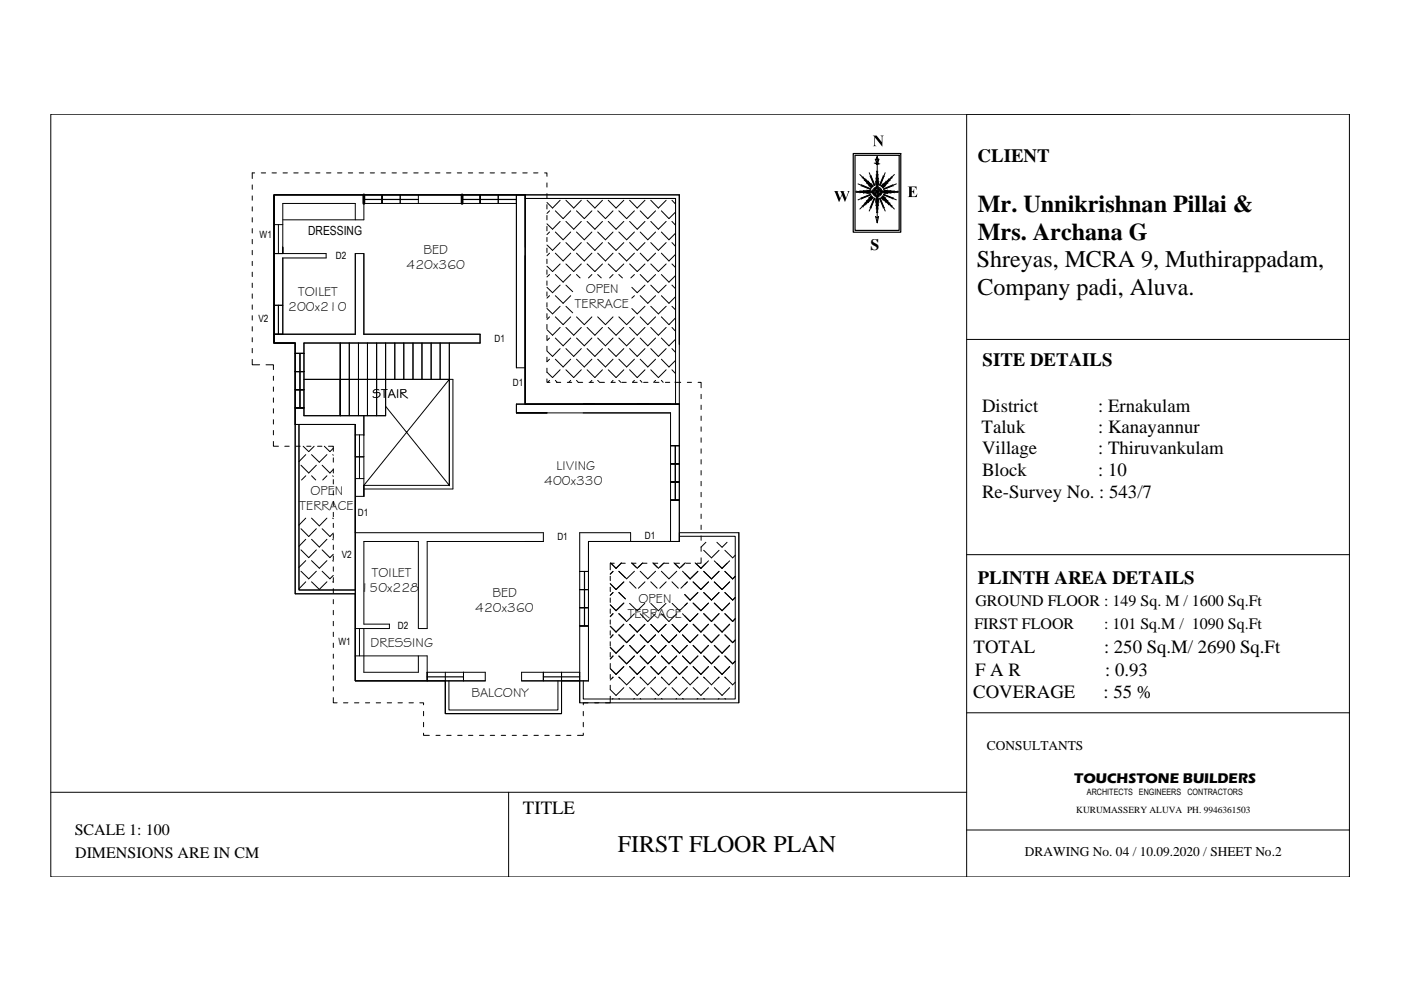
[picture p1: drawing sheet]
<svg xmlns="http://www.w3.org/2000/svg" width="297mm" height="210mm" viewBox="0 0 297 210" stroke-linecap="round" stroke-linejoin="round" font-family="sans-serif">
<!-- layer: 0 -->
<path d="M239.5 24.2h-228.7v161.7h275.3v-161.7h-81.2v161.7M77.1 41.3v1.8M98 41.3v1.8M62.6 78.8h1.8M204.9 72h81.2M62.6 86.5h1.8M142.2 98.3h1.8M142.2 106h1.8M204.9 117.6h81.2M122.9 125h1.9M122.9 132.7h1.9M90.6 142.5v1.9" fill="none" stroke="#000" stroke-width=".21"/>
<path d="M185.1 28.7h.8l1.1 1.4v-1.1l-.4-.3h.8l-.3 .3v2.1l-1.6-1.9v1.6l.4 .2h-.8l.3-.3v-1.7zM192.4 39.5h1.9v.7l-.3-.5h-.7v.9l.3-.1 .2-.5v1.2l-.2-.4-.3-.1v.9h.7l.5-.5-.1 .7h-2l.4-.3v-1.8zM176.8 40.5h1l-.2 .1v.2l.5 1.2 .4-.8-.2-.5-.3-.2h1.1l-.2 .2 .5 1.3 .3-1a.29 .29 0 0 0 .1-.3 .29 .29 0 0 0-.2-.2l.6 .1-.3 .2-.7 2-.7-1.4-.6 1.4-.8-1.9z" fill="#000"/>
<!-- layer: Lines -->
<g fill="none" stroke="#000" stroke-width=".21">
<path d="M181.9 39l2.7 1.1M182.3 37l2.6 2.6M182.6 39.4l2 .8M182.6 39.2l2.1 .8M182.8 37.7l2.1 2M183 37.5l2 2.1M183.2 38.2l1.6 1.6M183.5 37.9l1.6 1.6M183.7 38.8l1.1 1M184.1 38.4l1 1.1M184.2 39.4l.6 .5M184.3 36.6l1.1 2.7"/>
<path d="M184.5 37.3l.8 2.1M184.7 38.9l.5 .6M184.7 37.3l.8 2M185.6 38.5l.1 .7M185.7 37.8l.1 1.4M185.8 37v2.2M185.8 39.4l-.2 .4-.3 .1 .3 .4-.4-.3-.1 .3-.4 .2M185.8 36.3l.1 2.9M186 33.2l.2 .7 .2-.2-.4 .8zM186 33.2v1.3l-.4-.8 .2 .2zM186 39.4l.2 .6 .2-.1-.4 .8M186 39.4v1.3l-.4-.8 .2 .1z"/>
<path d="M186 34.8v4.4M186 39.4v2.6M186.1 39.4l.2 .4 .3 .1-.3 .4 .5-.3 .2 .4 .3 .1M186.1 36.3v2.9M186.2 37l-.1 2.2M186.3 37.8l-.1 1.4M186.4 38.5l-.1 .7M187.3 38.9l-.5 .6M187.3 37.3l-.8 2M187.5 37.3l-.9 2.1M187.7 36.6l-1.2 2.7M187.8 39.4l-.6 .5"/>
<path d="M187.8 38.4l-1 1.1M188.3 38.8l-1.1 1M188.4 37.9l-1.5 1.6M188.7 38.2l-1.6 1.6M189 37.5l-2 2.1M189.2 37.7l-2.1 2M189.3 39.2l-2 .8M189.4 39.4l-2.1 .8M189.6 37l-2.6 2.6M190 39l-2.7 1.1M181.4 40.7h3.1M181.6 40.5l2.9 .1"/>
<path d="M182.3 40.5h2.2M183.1 40.4l1.4 .1M183.8 40.3l.7 .1M184.2 42l.6-.5-1.1 1M184.5 40.8h-2.9M184.5 40.8l-2.2 .1M184.5 41l-.7 .1M184.5 40.9l-1.4 .1M184.6 41.2l-2 .8M184.6 41.2l-2.7 1.2M184.7 41.3l-2.1 .9M184.7 40.7h1.3l-.8 .4 .1-.2z"/>
<path d="M184.7 40.7l.6-.2-.1-.2 .8 .4M184.7 40.8l.4 .2 .1 .3 .4-.3-.3 .5 .4 .2 .1 .3M184.7 40.7h2.6M184.8 41.6l-1.6 1.5M184.9 41.7l-2.1 2M184.9 41.7l-2.6 2.6M185 41.8l-2 2.1M185.1 41.8l-1.6 1.6M185.1 41.9l-1 1.1M185.2 41.9l-.5 .6M185.3 42l-.8 2M185.4 42l-1.1 2.7"/>
<path d="M185.5 42l-.8 2.1M185.6 45.9l.2 .2h.3l.2-.2-.3 1.3zM185.7 42.1l-.1 .8M185.8 42.1l-.1 1.5M185.8 42.1v2.2M185.9 42.1l-.1 3M186 40.7l.7 .4v-.2l.6-.2M186 40.7l.4 .7h-.2l-.2 .6zM186 40.7l-.4 .7h.2l.2 .6M186 42.2v5M186 40.6l.7-.3v.2l.6 .2h-1.3zM186.1 42.1v3"/>
<path d="M186.1 42.1l.1 2.2M186.2 42.1l.1 1.5M186.3 42.1l.1 .8M186.5 42l.8 2.1M186.5 42l1.2 2.7M186.6 42l.9 2M186.8 41.9l.5 .6M186.8 41.9l1 1.1M186.9 41.8l1.5 1.6M187 41.8l2 2.1M187 41.7l2.6 2.6M187.1 41.7l2.1 2"/>
<path d="M187.1 41.6l1.6 1.5M187.2 41.5l1.1 1M187.2 41.5l.6 .5M187.3 40.8l-.3 .1-.2 .4-.5-.3 .3 .5-.4 .2-.1 .3M187.3 41.3l2 .9M187.3 41.2l2.1 .8M187.3 41.2l2.7 1.2M187.4 40.8h3M187.4 41l.8 .1M187.4 40.8l2.2 .1M187.4 40.9l1.5 .1M187.5 40.7h3.1"/>
<path d="M188.2 40.3l-.8 .1M188.9 40.4l-1.5 .1h2.2M190.4 40.5l-3 .1"/>
</g>
<g fill="none" stroke="#000" stroke-width=".25">
<path d="M180.9 32.6h10.1v16.6h-10.1zM181.3 32.9h9.3v16h-9.3z"/>
<circle cx="186" cy="34.6" r=".15"/>
</g>
<g fill="#000" stroke="#000" stroke-width=".21">
<path d="M185.9 34.7h.2zM185.9 34.6h.2z"/>
<path d="M185.9 34.6l.2 .1zM185.9 34.6l.2 .1z"/>
<path d="M185.9 34.7l.2 .1zM185.9 34.8h.2z"/>
</g>
<!-- layer: AB WALL +210 -->
<g fill="none" stroke="#000" stroke-width=".21">
<path d="M53.5 39.2v.9M54 36.7h-.5v1.1M55.4 36.7h.9M57.7 36.7h.9M60 36.7h.9M62.3 36.7h.9M64.6 36.7h.9M66.9 36.7h.9M69.2 36.7h1M71.6 36.7h.9M73.8 36.7h1M76.2 36.7h.9"/>
<path d="M78.5 36.7h.9M80.8 36.7h.9M83.1 36.7h.9M85.4 36.7h.9M87.7 36.7h1M90.1 36.7h.8M92.3 36.7h1M94.7 36.7h.9M97 36.7h.9M99.3 36.7h.9M101.6 36.7h.9M103.9 36.7h.9"/>
<path d="M106.2 36.7h.9M108.5 36.7h.9M110.8 36.7h1M113.1 36.7h1M115.5 36.7h.5v.7M116 38.8v.9M53.5 41.5v1M53.5 43.9v.8M53.5 46.1v1M53.5 48.5v.9M53.5 50.8v.9M53.5 53.1v.9"/>
<path d="M53.5 55.4v.9M53.5 57.7v.9M58.1 41.3h85.9v31.7M58.1 41.3h53.3v44.4h32.6h-34.5v1.8h32.7M58.1 41.3v31.4v-31.4h53.3v44.4h32.6v29.1h-19.2v29.6h-5.7v6.9h-24.7v-6.9h-19.1v-54.4h-12.7v-17.3h-4.5M58.1 41.3h85.9v73.5M58.1 53.8h11v.9h-9.1v16.2M58.1 47.6h1.9M59 47.6v6.2M75.3 46.6v-3.5h-15.3v10.7M77.1 41.3v5.3h-17.1M77.1 43.1h32.4"/>
<path d="M81 43.1v-1.8v1.8M84.9 41.3v1.8M88.7 41.3v1.8M98 41.3v1.8M101.8 43.1v-1.8v1.8M105.6 41.3v1.8M109.5 41.3v36.7h1.9M111.4 41.3v44.4M116 41.1v.9M116 43.4v.9M116 45.7v.9M116 48v.9"/>
<path d="M116 50.3v.9M116 52.6v1M116 54.9v1M116 57.2v1M116 59.6v.9M116.5 44.7l-.5 .6M116.5 49.2l-.5 .5M116.5 53.7l-.5 .5M116.5 58.2l-.5 .5M117.7 44.7l1.7 1.7 1.6-1.7M117.7 49.2l1.7 1.6 1.6-1.6M117.7 53.7l1.7 1.6 1.6-1.6"/>
<path d="M117.7 58.2l1.7 1.6 1.6-1.6M118.8 42.5l-1.6 1.6-1.2-1.2M118.8 46.9l-1.6 1.7-1.2-1.1M118.8 51.4l-1.6 1.7-1.2-1.2M118.8 56l-1.6 1.6-1.2-1.2M120 42.5l1.6 1.6 1.6-1.6M120 46.9l1.6 1.7 1.6-1.7M120 51.4l1.6 1.7 1.6-1.7M120 56l1.6 1.6 1.6-1.6M122.2 44.7l1.7 1.7 1.6-1.7M122.2 49.2l1.7 1.6 1.6-1.6M122.2 53.7l1.7 1.6 1.6-1.6"/>
<path d="M122.2 58.2l.8 .7M124.5 42.5l1.6 1.6 1.6-1.6M124.5 46.9l1.6 1.7 1.6-1.7M124.5 51.4l1.6 1.7 1.6-1.7M124.5 56l1.6 1.6 1.6-1.6M125.5 58.2l-.7 .7M126.7 44.7l1.7 1.7 1.6-1.7M126.7 49.2l1.7 1.6 1.6-1.6M126.7 53.7l1.7 1.6 1.6-1.6M126.7 58.2l.8 .7M129 42.5l1.6 1.6 1.7-1.6M129 46.9l1.6 1.7 1.7-1.7"/>
<path d="M129 51.4l1.6 1.7 1.7-1.7M129 56l1.6 1.6 1.7-1.6M130 58.2l-.7 .7M131.2 44.7l1.7 1.7 1.6-1.7M131.2 49.2l1.7 1.6 1.6-1.6M131.2 53.7l1.7 1.6 1.6-1.6M131.2 58.2l.8 .7M133.5 42.5l1.6 1.6 1.7-1.6M133.5 46.9l1.6 1.7 1.7-1.7M133.5 51.4l1.6 1.7 1.7-1.7M133.5 56l1.6 1.6 1.7-1.6M134.5 58.2l-.8 .7"/>
<path d="M135.7 44.7l1.6 1.7 1.7-1.7M135.7 49.2l1.6 1.6 1.7-1.6M135.7 53.7l1.6 1.6 1.7-1.6M135.7 58.2l1.6 1.6 1.7-1.6M138 42.5l1.6 1.6 1.6-1.6M138 46.9l1.6 1.7 1.6-1.7M138 51.4l1.6 1.7 1.6-1.7M138 56l1.6 1.6 1.6-1.6M140.2 44.7l1.6 1.7 1.4-1.4M140.2 49.2l1.6 1.6 1.4-1.4M140.2 53.7l1.6 1.6 1.4-1.4M140.2 58.2l1.6 1.6 1.4-1.4"/>
<path d="M142.5 56l.7 .7M142.5 51.4l.7 .8M142.5 46.9l.7 .9M142.5 42.5l.7 .8M53.5 76.2v1.1h1.5M53.5 60v1M53.5 62.3v.9M53.5 64.6v1M53.5 66.9v1M53.5 69.3v.9M53.5 71.6v.9M53.5 73.9v.9"/>
<path d="M56.4 77.3h1.6v1.1M58 79.8v.8M58.1 72.7h4.5v53.2h12.7v18.5M58.1 72.7h4.5v17.3h12.7v54.4h27.6M58.1 70.9h17.2v-17.1h1.8v17.1h24.7v1.8h-37.4v15.4h17.4v-15.4M58.1 64.7h1.9M59 64.7v6.2M62.6 78.8h1.8M64.4 74.9h-1.8h1.8M72.2 72.7v15.4M74.1 72.7v15.4M76 72.7v15.4"/>
<path d="M77.9 72.7v15.4M79.9 72.7v15.4M83.7 72.7v7.7M85.6 72.7v7.7M87.6 72.7v7.7M89.5 72.7v7.7M91.4 72.7v7.7M93.3 72.7v7.7M95.3 72.7v30.3M116 61.9v.9M116 64.2v.9M116 66.5v.9"/>
<path d="M116 68.8v.9M116 71.1v1M116 73.4v.9M116 75.7v1M116 78.1v.9M116.5 62.7l-.5 .5M116.5 67.2l-.5 .5M116.5 71.7l-.5 .5M116.5 76.2l-.5 .5M117.7 62.7l1.7 1.6 1.6-1.6M117.7 67.2l1.7 1.6 1.6-1.6M117.7 71.7l1.7 1.6 1.6-1.6"/>
<path d="M117.7 76.2l1.7 1.6 1.6-1.6M118.8 60.5l-1.6 1.6-1.2-1.2M118.8 64.9l-1.6 1.6-1.2-1.1M118.8 69.4l-1.6 1.7-1.2-1.2M118.8 73.9l-1.6 1.7-1.2-1.2M118.8 78.4l-1.6 1.7-1.2-1.2M120 69.4l1.6 1.7 1.6-1.7M120 73.9l1.6 1.7 1.6-1.7M120 78.4l1.6 1.7 1.6-1.7M120 64.9l1.4 1.4M120 60.5l1.4 1.3M122.2 67.2l1.7 1.6 1.6-1.6"/>
<path d="M122.2 71.7l1.7 1.6 1.6-1.6M122.2 76.2l1.7 1.6 1.6-1.6M124.5 69.4l1.6 1.7 1.6-1.7M124.5 73.9l1.6 1.7 1.6-1.7M124.5 78.4l1.6 1.7 1.6-1.7M126.7 67.2l1.7 1.6 1.6-1.6M126.7 71.7l1.7 1.6 1.6-1.6M126.7 76.2l1.7 1.6 1.6-1.6M129 69.4l1.6 1.7 1.7-1.7M129 73.9l1.6 1.7 1.7-1.7M129 78.4l1.6 1.7 1.7-1.7M131.2 67.2l1.7 1.6 1.6-1.6"/>
<path d="M131.2 71.7l1.7 1.6 1.6-1.6M131.2 76.2l1.7 1.6 1.6-1.6M133.5 69.4l1.6 1.7 1.7-1.7M133.5 73.9l1.6 1.7 1.7-1.7M133.5 78.4l1.6 1.7 1.7-1.7M134.5 62.7l-.5 .5M135.7 62.7l1.6 1.6 1.7-1.6M135.7 67.2l1.6 1.6 1.7-1.6M135.7 71.7l1.6 1.6 1.7-1.6M135.7 76.2l1.6 1.6 1.7-1.6M136.8 60.5l-1.7 1.6-1.1-1.2M136.8 64.9l-1.7 1.6-1.1-1.1"/>
<path d="M138 60.5l1.6 1.6 1.6-1.6M138 64.9l1.6 1.6 1.6-1.6M138 69.4l1.6 1.7 1.6-1.7M138 73.9l1.6 1.7 1.6-1.7M138 78.4l1.6 1.7 1.6-1.7M140.2 62.7l1.6 1.6 1.4-1.4M140.2 67.2l1.6 1.6 1.4-1.4M140.2 71.7l1.6 1.6 1.4-1.4M140.2 76.2l1.6 1.6 1.4-1.4M142.5 78.4l.7 .8M142.5 73.9l.7 .8M142.5 69.4l.7 .8"/>
<path d="M142.5 64.9l.7 .8M142.5 60.5l.7 .7M143.2 73.8v-31.7h-31.8h31.8v43.6M58 93.6v1h1M58 82v1M58 84.4v.9M58 86.7v.9M58 89v.9M58 91.3v.9M60.4 94.6h.9M62.6 90h12.7v6.9h1.8M62.6 86.5h1.8"/>
<path d="M62.7 94.6h.9M63.4 90v35.1h11.9M63.4 90h11.9v35.1h-11.9zM63.8 98.6l1.7 1.7 1.6-1.7M64.3 94.6l1.2 1.2 1.1-1.2M64.4 82.6h-1.8h1.8M64.4 80.4h31.6v23.3h-18.9M64.8 96.4l-1.4 1.5M65 94.6h.9M66.1 96.4l1.6 1.6 1.6-1.6M67.3 94.6h1M68.3 98.6l1.6 1.7 .8-.8"/>
<path d="M68.8 94.6l1.1 1.2 .8-.8M69.7 94.6h1v1.1M70.5 96.4l.2 .1M70.7 97.1v.9M70.7 99.4v.9M72.2 80.4v7.7v-7.7M75.3 92.2h1.8M76.2 92.2v9.3M77.1 88.1v17.1h-1.8M81.8 86.1l13.5 16.8v-22.5l-18.2 22.5h18.2M116 80.3v.8h.6M116.5 80.6l-.4 .5"/>
<path d="M117.7 80.6l.4 .5M118 81.1h.9M120.3 81.1h.9M121 80.6l-.4 .5M122.2 80.6l.4 .5h.9M123.7 87.5h18.5M124.9 81.1h.9M125.5 80.6l-.4 .5M126.7 80.6l.4 .5M127.2 81.1h1M129.6 81.1h.8M130 80.6l-.4 .5"/>
<path d="M131.2 80.6l.4 .5M131.8 81.1h1M134.2 81.1h.9M134.5 80.6l-.4 .5M135.7 80.6l.4 .5M136.5 81.1h.9M138.8 81.1h.9M139 80.6l-.4 .5M140.2 80.6l.4 .5M141.1 81.1h.9M142.2 87.5v27.3M142.2 98.3h1.8"/>
<path d="M143.2 80.9l-.1 .2M143.4 81.1h.9M144 94.5h-1.8h1.8M145.7 81.1h.9M148 81.1h.6v1.1M148.6 83.6v.9M148.6 85.9v.9M148.6 88.2v1M148.6 90.5v.9M148.6 92.8v1M148.6 95.2v.9M148.6 97.5v.9"/>
<path d="M148.6 99.8v.9M63.8 112.1l1.7 1.6 1.6-1.6M63.8 116.6l1.7 1.6 1.6-1.6M64.8 100.9l-.9 .9M64.8 109.9l-1.4 1.4M64.8 114.3l-1.4 1.5M64.8 118.9l-1.4 1.4M66.1 109.9l1.6 1.6 1.6-1.6M66.1 114.3l1.6 1.7 1.6-1.7M66.1 118.9l1.6 1.6 1.6-1.6M66.1 100.9l.8 .9M68.3 112.1l1.6 1.6 .8-.7"/>
<path d="M68.3 116.6l1.6 1.6 .8-.7M69.3 100.9l-.9 .9M70.5 118.9l.2 .1M70.5 114.3l.2 .2M70.5 109.9l.2 .1M70.5 100.9l.2 .1M70.7 101.7v.9M70.7 104v.9M70.7 106.3v.9M70.7 108.6v1M70.7 111v.8M70.7 113.2v1"/>
<path d="M70.7 115.6v.9M70.7 117.9v.9M75.3 106.1v6.8h39.9v1.9h-24.6v18.5h-1.9v-18.5h-11.6v17.5h5.5v1h-7.3M75.3 101.5h1.8M124.8 114.8v29.6v-29.6M124.8 114.8h19.2M129.4 119.3l1.2 1.2 1.2-1.2M130.2 119.4h-.8v1.4M131.6 119.4h1M133.7 114.8v-1.9h-10.8v36.1M133.9 119.3l1.2 1.2 1.2-1.2M133.9 119.4h.9"/>
<path d="M136.2 119.4h1M138.4 119.3l.9 1M139.5 119.4h-1l1.1 1.1 1.1-1.1M140.8 119.3l-.9 1M140.9 119.4h.9M142.2 106h1.8M142.9 119.3l.9 1M143 119.4l1.1 1.1 1.1-1.1M143.2 119.4h.9M144 113.7h11.9v34.5h-32.2v-3.8M144 114.8h-19.2v29.6h-14.2M144 102.2h-1.8h1.8"/>
<path d="M144 112.9h12.6M145.3 119.3l-.9 1M145.5 119.4h.9M147.5 119.4l1.1 1.1M148.6 118.3v1.1h-.8M148.6 102.1v.9M148.6 104.4v.9M148.6 106.7v.9M148.6 109v.9M148.6 111.3v1M148.6 113.6v1M149.2 116.7l1.6 1.6 1.7-1.6"/>
<path d="M149.7 115l-1.1 1v.9M150.2 118.9l-1.6 1.6-1.2-1.2M151.4 118.9l1.7 1.6 1.6-1.6M152 115l1.1 1 1-1M152 119.4l1.1 1.1M153.7 116.7l1.6 1.6 .6-.6M156.6 112.9v36.1h-33.7v-4.6h-12.3M156.6 112.9v36.1M63.8 121.1l1.7 1.6 1.6-1.6M64.8 123.4l-1.4 1.4M66.1 123.4l1.6 1.6 1.6-1.6M68.3 121.1l1.6 1.6 .8-.7"/>
<path d="M70.5 123.4l.2 .1M70.7 120.2v.9M70.7 122.5v.9M70.7 124.8v.9M70.7 127.1v.9M70.7 129.4v.9M70.7 131.7v1M70.7 134v1M70.7 136.4v.9M70.7 138.7v.9M75.3 139.1h15.3v5.3M76.2 133.3v5.8"/>
<path d="M77.1 133.3v9.2h11.6v-3.4M122.9 132.7h1.9M122.9 125h1.9M124.8 121.2h-1.9h1.9M124.8 128.9h-1.9h1.9M129.4 123.8l1.2 1.2M129.4 122.2v.9M129.4 124.5v.9M129.4 126.8v.9M129.4 129.1v.9M129.4 131.4v.9M129.4 133.7v1"/>
<path d="M129.4 136.1v.9M129.4 138.3v1M130 121.1l-.6 .7M130 125.6l-.6 .6M130 130.1l-.6 .6M130 134.6l-.6 .7M130 139.1l-.6 .6M130 130.1l-.6 .7M131.2 121.1l1.7 1.6 1.6-1.6M131.2 130.1l1.7 1.7 1.6-1.7M131.2 139.1l1.7 1.7 1.6-1.7M131.2 134.6l1.7 1.6"/>
<path d="M131.2 130.1l1.4 1.3M132.3 123.4l-1.7 1.6M132.3 127.8l-1.7 1.7-1.2-1.3M132.3 132.3l-1.7 1.7-1.2-1.2M132.3 136.8l-1.7 1.7-1.2-1.3M132.3 127.9l-1.7 1.6-1.2-1.2M132.6 127l-1.4-1.4 1.4 1.4M133.5 136.8l1.6 1.7 1.7-1.7M133.5 123.4l1.3 1.3M133.5 127.9l1.6 1.6 1.6-1.6M134.5 134.6l-1.6 1.7-1.7-1.7M135.7 121.1l1.6 1.6 1.7-1.6"/>
<path d="M135.7 130.1l1.6 1.7 1.7-1.7M135.7 134.6l1.6 1.7 1.7-1.7M135.7 139.1l1.6 1.7 1.7-1.7-1.7 1.6M136.8 123.4l-1.4 1.3M136.8 132.4l-1.7 1.6-1.6-1.6 1.6 1.6M138 136.8l1.6 1.7 1.6-1.7M138 136.9l1.6 1.6 1.6-1.6M138 123.4l1.3 1.3M138 127.9l1.6 1.6 1.6-1.6M140.2 121.1l1.6 1.6 1.7-1.6M140.2 130.1l1.6 1.7 1.7-1.7M140.2 134.6l1.6 1.6 1.7-1.6"/>
<path d="M140.2 134.6l1.6 1.7 1.7-1.7M140.2 139.1l1.6 1.6 1.7-1.6-1.7 1.7zM141.2 123.4l-1.3 1.3M141.2 132.4l-1.6 1.6-1.6-1.6 1.6 1.6M142.5 132.4l1.6 1.6 1.6-1.7-1.6 1.7-1.6-1.6M142.5 136.8l1.6 1.7 1.6-1.7M142.5 136.9l1.6 1.6 1.6-1.6M142.5 123.4l1.3 1.3M144.7 121.1l1.6 1.6 1.7-1.6M144.7 130.1l1.6 1.7 1.7-1.7M144.7 134.6l1.6 1.6 1.7-1.6M144.7 139.1l1.6 1.6 1.7-1.6-1.7 1.7z"/>
<path d="M144.7 134.6l1.6 1.7 1.7-1.7M145.7 123.4l-1.3 1.3M145.7 127.8l-.5 .6M145.7 127.9l-1.6 1.6-1.6-1.6M147 123.4l1.6 1.6 1.6-1.6M147 127.8l1.6 1.7 1.6-1.7M147 127.9l1.6 1.6 1.6-1.6M147 136.8l1.6 1.7 1.6-1.7M147 136.9l1.6 1.6 1.6-1.6M148 125.6l-1.7 1.7-1.1-1.2 1.1 1.1M148 130.1l-1.7 1.6-1.1-1.1M148 121.2l-1.7 1.6-1.1-1.2"/>
<path d="M149.2 121.1l1.6 1.7 1.7-1.7M149.2 125.6l1.6 1.6 1.7-1.6-1.7 1.7zM149.2 134.6l1.6 1.6M149.2 130.1l1.6 1.6M150.2 132.3l-1.6 1.7-1.6-1.6 1.6 1.6M151.4 123.4l1.7 1.6 1.6-1.6M151.4 127.8l1.7 1.7 1.6-1.7M151.4 136.8l1.7 1.7M151.4 127.9l1.7 1.6 1.6-1.6M152.5 130.1l-1.7 1.7-1.6-1.7M152.5 134.6l-1.7 1.7-1.6-1.7M152.5 139.1l-1.7 1.7-1.6-1.7 1.6 1.6"/>
<path d="M153.7 121.1l1.6 1.7 .6-.6M153.7 125.6l1.6 1.6 .6-.5-.6 .6zM153.7 130.1l1.6 1.7 .6-.7M153.7 134.6l1.6 1.7 .6-.6M154.7 132.3l-1.6 1.7-1.7-1.6 1.7 1.6M154.7 136.8l-1.6 1.7-1.7-1.6M70.7 147.9v1.1h.8M70.7 141v.9M70.7 143.3v.9M70.7 145.6v.9M72.8 149h1M75.2 149h.9"/>
<path d="M75.3 144.4h27.6M77.5 149h.9M79.8 149h.9M82.1 149h.9M84.4 149h.9M86.7 149h.9M89 149h.8v.4M89.8 155.4v.5h1.2M89.8 150.8v1M89.8 153.2v.9M90.6 142.5h12.3v1.9M92.4 155.9h.9"/>
<path d="M94.4 142.5v8.8h24.7v-8.8v8.8h-24.7v-6.9M94.7 155.9h.9M95.2 144.4v6.1h23.1v-6.1M97 155.9h1M98.3 144.4v-1.9v1.9M98.3 142.5v1.9M99.3 155.9h1M101.7 155.9h.9M103.9 155.9h1M106.3 155.9h.9M108.6 155.9h.9M110.9 155.9h.9"/>
<path d="M113.2 155.9h.9M115.2 144.4v-1.9v1.9M115.5 155.9h.9M117.8 155.9h1M120.2 155.9h.8M122.9 142.5h-12.3v1.9M123.7 155.4v.5h-1.3M123.7 150.8v1M123.7 153.2v.9M124.7 149h-1v.4M126.1 149h.9M129.4 147.6v1.4h-1"/>
<path d="M129.4 145.3v.9l1.2 1.2 1.7-1.6M129.4 140.7v.9M129.4 143v.9M130 143.6l-.6 .6M130 148.1l-.1 .1M130 143.6l-.1 .2M131.2 143.6l1.7 1.6 1.6-1.6M131.2 148.1l.2 .1M132.3 141.3l-1.7 1.7-1.2-1.3M133.5 141.3l1.6 1.7 1.7-1.6M133.5 145.8l1.6 1.6 1.7-1.6M134.5 143.6l-.2 .2"/>
<path d="M134.5 148.1l-.2 .1M135.7 143.6l1.6 1.6 1.7-1.6M135.7 148.1l.2 .1M135.7 143.6l.2 .2M136.8 141.3l-1.7 1.7M138 141.3l1.6 1.7 1.6-1.7M138 145.8l1.6 1.6 1.6-1.6M138 141.4l1.6 1.6 1.6-1.6M139 148.1l-.2 .1M139 143.6l-.2 .2M140.2 143.6l1.6 1.6 1.7-1.6M140.2 148.1l.2 .1"/>
<path d="M140.2 143.6l.2 .2M142.5 141.3l1.6 1.7 1.6-1.7M142.5 145.8l1.6 1.6 1.6-1.6M142.5 141.4l1.6 1.6 1.6-1.6M143.5 148.1l-.2 .1M143.5 143.6l-.2 .2M144.7 143.6l1.6 1.6 1.7-1.6M144.7 148.1l.2 .1M144.7 143.6l.2 .2M147 141.3l1.6 1.7 1.6-1.7M147 141.4l1.6 1.6 1.6-1.6M147 145.8l1.6 1.6 1.6-1.6"/>
<path d="M148 143.6l-.2 .2M148 148.1l-.2 .1M149.2 143.6l1.6 1.6 1.7-1.6M149.2 148.1l.2 .1M149.2 143.6l.2 .2M151.4 145.8l1.7 1.6 1.6-1.6M151.4 141.3l1.7 1.7M152.5 143.6l-.2 .2M152.5 148.1l-.2 .1M153.7 143.6l1.6 1.6 .6-.5M153.7 148.1l.2 .1M153.7 143.6l.2 .2"/>
<path d="M154.7 141.3l-1.6 1.7-1.7-1.6M155.9 140.2l-.6 .5-1.6-1.6 1.6 1.7 .6-.6M204.9 151.1h81.2M10.8 168h194.1M107.8 168v17.9M204.9 176h81.2"/>
</g>
<!-- layer: 0 -->
<path d="M77.1 42.3h11.6M98 42.3h11.5M63.6 74.9v11.6M143.2 94.5v11.5M123.9 121.2v11.5M90.6 143.5h7.7M115.2 143.5h7.7" fill="none" stroke="#000" stroke-width=".25"/>
<!-- layer: AB WALL +210 -->
<path d="M77.1 41.3v1.8M98 41.3v1.8" fill="none" stroke="#000" stroke-width=".59"/>
<g font-size="5.1">
<text x="207.3" y="45">Mr. Unnikrishnan Pillai &amp;</text>
<text x="207.3" y="50.8">Mrs. Archana G</text>
<text x="207.1" y="56.6">Shreyas, MCRA 9, Muthirappadam,</text>
<text x="207.2" y="62.5">Company padi, Aluva.</text>
<text x="131" y="180.6">FIRST FLOOR PLAN</text>
</g>
<g font-size="4">
<text x="207.3" y="34.4">CLIENT</text>
<text x="208.3" y="77.7">SITE DETAILS</text>
<text x="208.2" y="87.2">District</text>
<text x="232.8" y="87.2">: Ernakulam</text>
<text x="208.1" y="91.8">Taluk</text>
<text x="232.8" y="91.8">: Kanayannur</text>
<text x="208.2" y="96.4">Village</text>
<text x="208.2" y="100.9">Block</text>
<text x="232.8" y="96.4">: Thiruvankulam</text>
<text x="232.8" y="100.9">: 10</text>
<text x="208.2" y="105.5">Re-Survey No. : 543/7</text>
<text x="207.3" y="123.9">PLINTH AREA DETAILS</text>
<text x="206.4" y="138.4">TOTAL</text>
<text x="206.7" y="143.4">F A R</text>
<text x="234.1" y="138.4">: 250 Sq.M/ 2690 Sq.Ft</text>
<text x="234.3" y="143.4">: 0.93</text>
<text x="206.3" y="148">COVERAGE</text>
<text x="234" y="148">: 55 %</text>
<text x="110.9" y="172.6">TITLE</text>
</g>
<g font-size="3.4">
<text x="184.6" y="53">S</text>
<text x="206.8" y="128.5">GROUND FLOOR : 149 Sq. M / 1600 Sq.Ft</text>
<text x="206.6" y="133.3">FIRST FLOOR</text>
<text x="234.1" y="133.3">: 101 Sq.M / 1090 Sq.Ft</text>
<text x="15.8" y="177.1">SCALE 1: 100</text>
<text x="15.9" y="181.9">DIMENSIONS ARE IN CM</text>
</g>
<text font-size="3" x="227.8" y="166">TOUCHSTONE BUILDERS</text>
<g font-size="2.8">
<text x="89.8" y="53.8">BED</text>
<text x="86.2" y="57.1">420x360</text>
<text x="61.1" y="65.9">200x210</text>
<text x="63.2" y="62.7">TOILET</text>
<text x="121.9" y="65.3">TERRACE</text>
<text x="124.2" y="62.1">OPEN</text>
<text x="79" y="84.5">STAIR</text>
<text x="118" y="99.7">LIVING</text>
<text x="65.8" y="104.9">OPEN</text>
<text x="115.4" y="102.9">400x330</text>
<text x="63.5" y="108.2">TERRACE</text>
<text x="76.5" y="125.5">150x228</text>
<text x="78.8" y="122.3">TOILET</text>
<text x="100.8" y="129.7">420x360</text>
<text x="104.4" y="126.5">BED</text>
<text x="133.1" y="131.1">TERRACE</text>
<text x="135.4" y="127.9">OPEN</text>
<text x="78.6" y="137.2">DRESSING</text>
<text x="100" y="147.9">BALCONY</text>
<text x="209.2" y="159">CONSULTANTS</text>
<text x="217.3" y="181.5">DRAWING No. 04 / 10.09.2020 / SHEET No.2</text>
</g>
<text font-size="2.7" x="65.3" y="49.7">DRESSING</text>
<g font-size="2.1">
<text x="55" y="50.4">W1</text>
<text x="71.2" y="55">D2</text>
<text x="54.8" y="68.2">V2</text>
<text x="104.8" y="72.5">D1</text>
<text x="108.7" y="81.8">D1</text>
<text x="75.9" y="109.5">D1</text>
<text x="72.4" y="118.2">V2</text>
<text x="118.2" y="114.6">D1</text>
<text x="136.7" y="114.3">D1</text>
<text x="71.8" y="136.7">W1</text>
<text x="84.3" y="133.4">D2</text>
</g>
<text font-size="2" x="228.2" y="172.4">KURUMASSERY ALUVA PH. 9946361503</text>
<text font-size="1.9" x="230.4" y="168.6">ARCHITECTS ENGINEERS CONTRACTORS</text>
</svg>
